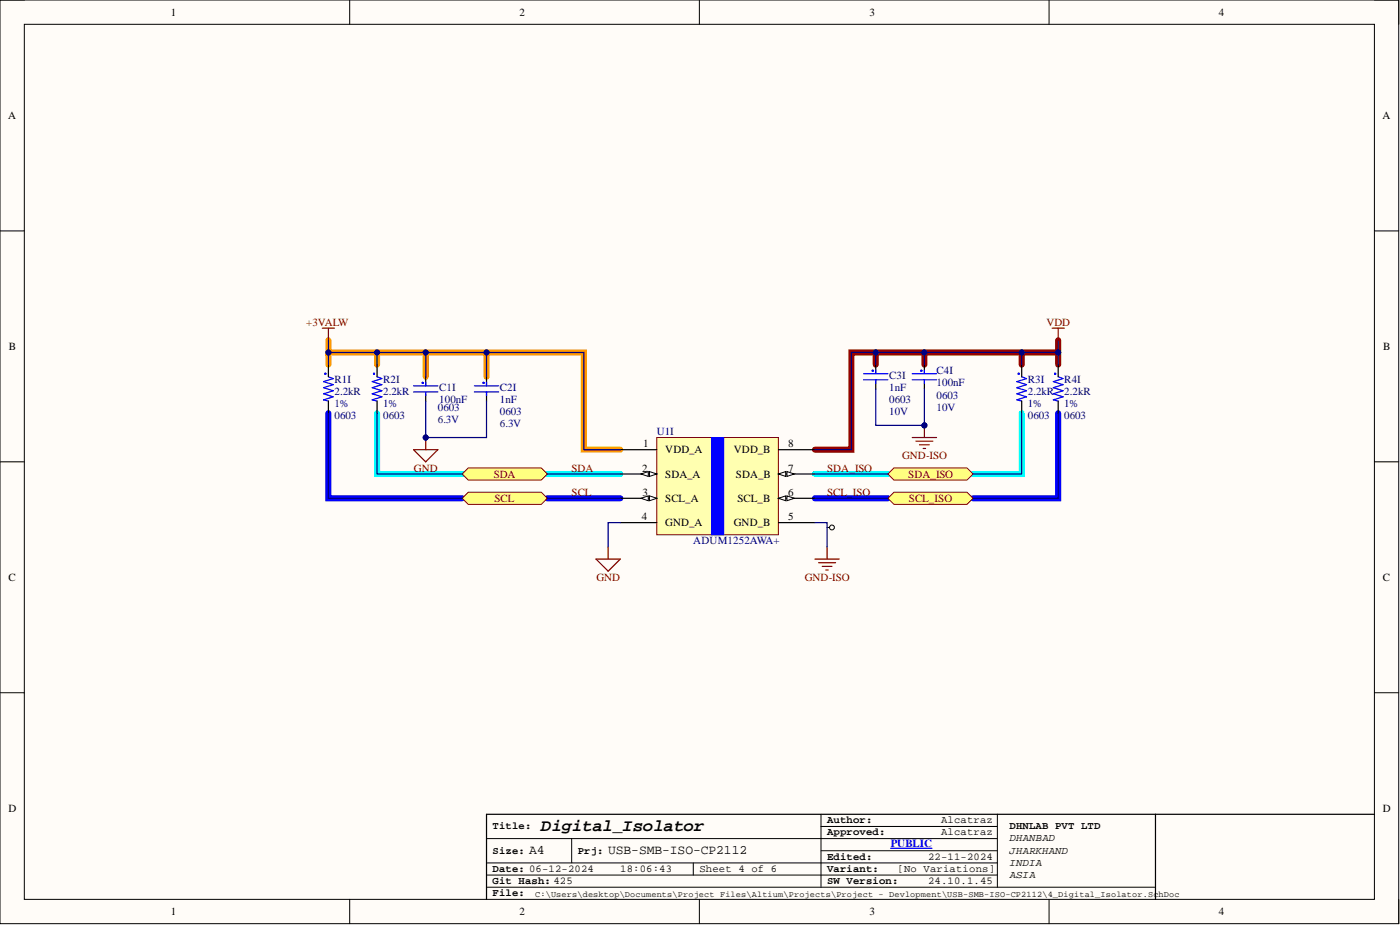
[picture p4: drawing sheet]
<svg xmlns="http://www.w3.org/2000/svg" width="292mm" height="193mm" viewBox="0 0 292 193" stroke-linecap="round" stroke-linejoin="round" font-family="sans-serif">
<path d="M0 0h291.8v192.7h-291.8z" fill-rule="evenodd" fill="#fffcf8"/>
<path d="M0 0h291.8v192.7h-291.8z" fill="none" stroke="#000" stroke-width=".21"/>
<path d="M5.1 5.1h281.7v182.5h-281.7z" fill-rule="evenodd" fill="#fffcf8"/>
<g fill="none" stroke="#000" stroke-width=".21">
<path d="M0 0h5.1M5.1 5.1h281.7v182.5h-281.7zM73 0v5.1M145.9 0v5.1M218.9 0v5.1M286.8 0h5v5.1M0 48.2h5.1M286.8 48.2h5M0 96.3h5.1M286.8 96.3h5M0 144.5h5.1M286.8 144.5h5"/>
<path d="M101.5 174.9h106.6M119.3 174.9v5.1M171.3 172.4h36.8M171.3 177.5h36.8M171.3 169.9v15.2M208.1 169.9v15.2M73 187.6v5.1M101.5 182.6h106.6M101.5 180h106.6M101.5 185.1h139.6M144.6 180v2.6M145.9 187.6v5.1"/>
<path d="M218.9 187.6v5.1M291.8 187.6v5.1"/>
</g>
<path d="M68.5 71v2.5h53.3v20.3h7.6M68.5 73.5v2.6M78.7 73.5v2.6M88.8 73.5v5.1M101.5 73.5v5.1" fill="none" stroke="#f90" stroke-width="1.3"/>
<path d="M78.7 86.2v12.7h17.7M114.2 98.9h15.2M170 98.9h15.3M213.2 86.2v12.7h-10.2" fill="none" stroke="#0ff" stroke-width="1.3"/>
<path d="M68.5 86.2v17.8h27.9M220.8 86.2v17.8h-17.8M114.2 104h15.2M170 104h15.3" fill="none" stroke="#00f" stroke-width="1.3"/>
<path d="M182.7 73.5v2.6M192.9 73.5v2.6M213.2 73.5v2.6M220.8 73.5h-43.2v20.3h-7.6M220.8 71v5.1" fill="none" stroke="#980000" stroke-width="1.3"/>
<path d="M241.1 169.9v17.7M286.8 169.9h-185.3v17.7" fill="none" stroke="#000" stroke-width=".25"/>
<path d="M185.8 177h8.7" fill="none" stroke="#00f" stroke-width=".25"/>
<path d="M137 91.3h25.4v20.3h-25.4z" fill-rule="evenodd" fill="#ffffb0"/>
<path d="M137 91.3h25.4v20.3h-25.4z" fill="none" stroke="#800000" stroke-width=".21"/>
<path d="M129.4 93.8h7.6M129.4 104h7.6" fill="none" stroke="#000" stroke-width=".25"/>
<path d="M135.5 103.4l1.5 .6-1.5 .5z" fill="#f8fcff"/>
<path d="M135.5 103.4l1.5 .6-1.5 .5z" fill="none" stroke="#000" stroke-width=".21"/>
<path d="M133.7 104l1.6-.6v1.1z" fill="#f8fcff"/>
<path d="M133.7 104l1.6-.6v1.1z" fill="none" stroke="#000" stroke-width=".21"/>
<path d="M129.4 98.9h7.6" fill="none" stroke="#000" stroke-width=".25"/>
<path d="M135.5 98.4l1.5 .5-1.5 .5z" fill="#f8fcff"/>
<path d="M135.5 98.4l1.5 .5-1.5 .5z" fill="none" stroke="#000" stroke-width=".21"/>
<path d="M133.7 98.9l1.6-.5v1z" fill="#f8fcff"/>
<path d="M133.7 98.9l1.6-.5v1z" fill="none" stroke="#000" stroke-width=".21"/>
<path d="M162.4 98.9h7.6M129.4 109h7.6" fill="none" stroke="#000" stroke-width=".25"/>
<path d="M162.4 98.9l1.5-.5v1z" fill="#f8fcff"/>
<path d="M162.4 98.9l1.5-.5v1z" fill="none" stroke="#000" stroke-width=".21"/>
<path d="M164.2 98.4l1.5 .5-1.5 .5z" fill="#f8fcff"/>
<path d="M164.2 98.4l1.5 .5-1.5 .5z" fill="none" stroke="#000" stroke-width=".21"/>
<path d="M162.4 104h7.6" fill="none" stroke="#000" stroke-width=".25"/>
<path d="M162.4 104l1.5-.6v1.1z" fill="#f8fcff"/>
<path d="M162.4 104l1.5-.6v1.1z" fill="none" stroke="#000" stroke-width=".21"/>
<path d="M164.2 103.4l1.5 .6-1.5 .5z" fill="#f8fcff"/>
<path d="M164.2 103.4l1.5 .6-1.5 .5z" fill="none" stroke="#000" stroke-width=".21"/>
<path d="M162.4 93.8h7.6M162.4 109h7.6" fill="none" stroke="#000" stroke-width=".25"/>
<path d="M148.5 91.3h2.5v20.3h-2.5z" fill-rule="evenodd" fill="#00f"/>
<path d="M148.5 91.3h2.5v20.3h-2.5z" fill="none" stroke="#00f" stroke-width=".21"/>
<path d="M67.2 68.5h2.6M68.5 68.5v2.5M86.3 93.8h5.1l-2.6 2.5zM88.8 91.3v2.5M124.3 116.6h5.1l-2.5 2.6zM126.9 114.1v2.5M170 116.6h5.1M170.8 117.4h3.5M171.5 118.2h2.1M172.3 118.9h.5M172.6 114.1v2.5" fill="none" stroke="#800000" stroke-width=".25"/>
<g fill="none" stroke="#000" stroke-width=".21">
<path d="M172.6 110h.5"/>
<circle cx="173.6" cy="110" r=".51"/>
</g>
<circle cx="88.8" cy="91.3" r=".51" fill="#000080"/>
<circle cx="88.8" cy="91.3" r=".51" fill="none" stroke="#000080" stroke-width=".21"/>
<path d="M190.3 91.3h5.1M191.1 92h3.5M191.9 92.8h2M192.6 93.6h.5M192.9 88.7v2.6" fill="none" stroke="#800000" stroke-width=".25"/>
<circle cx="192.9" cy="88.7" r=".51" fill="#000080"/>
<circle cx="192.9" cy="88.7" r=".51" fill="none" stroke="#000080" stroke-width=".21"/>
<path d="M96.4 104l1.3-1.3h15.2l1.3 1.3-1.3 1.2h-15.2z" fill-rule="evenodd" fill="#ffff80"/>
<path d="M96.4 104l1.3-1.3h15.2l1.3 1.3-1.3 1.2h-15.2z" fill="none" stroke="#800000" stroke-width=".21"/>
<path d="M96.4 98.9l1.3-1.3h15.2l1.3 1.3-1.3 1.3h-15.2z" fill-rule="evenodd" fill="#ffff80"/>
<path d="M96.4 98.9l1.3-1.3h15.2l1.3 1.3-1.3 1.3h-15.2z" fill="none" stroke="#800000" stroke-width=".21"/>
<path d="M185.3 104l1.2-1.3h15.2l1.3 1.3-1.3 1.2h-15.2z" fill-rule="evenodd" fill="#ffff80"/>
<path d="M185.3 104l1.2-1.3h15.2l1.3 1.3-1.3 1.2h-15.2z" fill="none" stroke="#800000" stroke-width=".21"/>
<path d="M185.3 98.9l1.2-1.3h15.2l1.3 1.3-1.3 1.3h-15.2z" fill-rule="evenodd" fill="#ffff80"/>
<path d="M185.3 98.9l1.2-1.3h15.2l1.3 1.3-1.3 1.3h-15.2z" fill="none" stroke="#800000" stroke-width=".21"/>
<g fill="none" stroke="#00f" stroke-width=".25">
<path d="M68.5 78.6l1 .4-2 .6 2 .6-2 .7 2 .6-2 .6 2 .7-2 .6 1 .3M78.7 78.6l1 .4-2 .6 2 .6-2 .7 2 .6-2 .6 2 .7-2 .6 1 .3M88.8 79.7v.8M101.5 79.7v.8M180.2 78h5.1M180.2 79.2h5.1M182 77.3l.2 .1zM182.7 77.2v.8M182.7 79.2v.8M190.3 78h5.1M190.3 79.2h5.1M192.2 77.3l.1 .1z"/>
<path d="M192.9 77.2v.8M192.9 79.2v.8M212.5 77.9l.1 .1zM213.2 78.6l1 .4-2 .6 2 .6-2 .7 2 .6-2 .6 2 .7-2 .6 1 .3M220.1 77.9l.1 .1zM220.8 78.6l1 .4-2 .6 2 .6-2 .7 2 .6-2 .6 2 .7-2 .6 1 .3M86.3 80.5h5.1M86.3 81.8h5.1M88.8 81.8v.7M99 80.5h5M99 81.8h5M101.5 81.8v.7"/>
<circle cx="67.9" cy="78" r=".1"/>
<circle cx="78" cy="78" r=".1"/>
<circle cx="88.2" cy="79.9" r=".1"/>
<circle cx="100.9" cy="79.9" r=".1"/>
</g>
<g fill="none" stroke="#000" stroke-width=".25">
<path d="M68.5 76.1v2.5M78.7 76.1v2.5M88.8 78.6v1.8M101.5 78.6v1.8M182.7 76.1v1.7M182.7 79.6v1.5M192.9 76.1v1.7M192.9 79.6v1.5M213.2 76.1v2.5M220.8 76.1v2.5M68.5 83.7v2.5M78.7 83.7v2.5"/>
<path d="M88.8 82.1v1.6M101.5 82.1v1.6M213.2 83.7v2.5M220.8 83.7v2.5"/>
</g>
<path d="M68.5 71v2.5h53.3v20.3h7.6M129.4 109h-2.5v5.1M170 109h2.6v5.1" fill="none" stroke="#000080" stroke-width=".25"/>
<circle cx="68.5" cy="73.5" r=".51" fill="#000080"/>
<circle cx="68.5" cy="73.5" r=".51" fill="none" stroke="#000080" stroke-width=".21"/>
<circle cx="78.7" cy="73.5" r=".51" fill="#000080"/>
<circle cx="78.7" cy="73.5" r=".51" fill="none" stroke="#000080" stroke-width=".21"/>
<circle cx="88.8" cy="73.5" r=".51" fill="#000080"/>
<circle cx="88.8" cy="73.5" r=".51" fill="none" stroke="#000080" stroke-width=".21"/>
<circle cx="101.5" cy="73.5" r=".51" fill="#000080"/>
<circle cx="101.5" cy="73.5" r=".51" fill="none" stroke="#000080" stroke-width=".21"/>
<path d="M101.5 83.7v7.6h-12.7" fill="none" stroke="#000080" stroke-width=".25"/>
<circle cx="88.8" cy="91.3" r=".51" fill="#000080"/>
<circle cx="88.8" cy="91.3" r=".51" fill="none" stroke="#000080" stroke-width=".21"/>
<path d="M182.7 81.1v7.6h10.2" fill="none" stroke="#000080" stroke-width=".25"/>
<circle cx="192.9" cy="88.7" r=".51" fill="#000080"/>
<circle cx="192.9" cy="88.7" r=".51" fill="none" stroke="#000080" stroke-width=".21"/>
<path d="M78.7 73.5v2.6M68.5 86.2v17.8h27.9M78.7 86.2v12.7h17.7M114.2 98.9h15.2M170 98.9h15.3M213.2 86.2v12.7h-10.2M220.8 86.2v17.8h-17.8M114.2 104h15.2M170 104h15.3" fill="none" stroke="#000080" stroke-width=".25"/>
<circle cx="78.7" cy="73.5" r=".51" fill="#000080"/>
<circle cx="78.7" cy="73.5" r=".51" fill="none" stroke="#000080" stroke-width=".21"/>
<path d="M68.5 73.5v2.6" fill="none" stroke="#000080" stroke-width=".25"/>
<circle cx="68.5" cy="73.5" r=".51" fill="#000080"/>
<circle cx="68.5" cy="73.5" r=".51" fill="none" stroke="#000080" stroke-width=".21"/>
<path d="M182.7 73.5v2.6" fill="none" stroke="#000080" stroke-width=".25"/>
<circle cx="182.7" cy="73.5" r=".51" fill="#000080"/>
<circle cx="182.7" cy="73.5" r=".51" fill="none" stroke="#000080" stroke-width=".21"/>
<path d="M192.9 81.1v7.6" fill="none" stroke="#000080" stroke-width=".25"/>
<circle cx="192.9" cy="88.7" r=".51" fill="#000080"/>
<circle cx="192.9" cy="88.7" r=".51" fill="none" stroke="#000080" stroke-width=".21"/>
<path d="M192.9 73.5v2.6" fill="none" stroke="#000080" stroke-width=".25"/>
<circle cx="192.9" cy="73.5" r=".51" fill="#000080"/>
<circle cx="192.9" cy="73.5" r=".51" fill="none" stroke="#000080" stroke-width=".21"/>
<path d="M213.2 73.5v2.6" fill="none" stroke="#000080" stroke-width=".25"/>
<circle cx="213.2" cy="73.5" r=".51" fill="#000080"/>
<circle cx="213.2" cy="73.5" r=".51" fill="none" stroke="#000080" stroke-width=".21"/>
<path d="M220.8 73.5v2.6" fill="none" stroke="#000080" stroke-width=".25"/>
<circle cx="220.8" cy="73.5" r=".51" fill="#000080"/>
<circle cx="220.8" cy="73.5" r=".51" fill="none" stroke="#000080" stroke-width=".21"/>
<path d="M220.8 71v2.5" fill="none" stroke="#000080" stroke-width=".25"/>
<circle cx="220.8" cy="73.5" r=".51" fill="#000080"/>
<circle cx="220.8" cy="73.5" r=".51" fill="none" stroke="#000080" stroke-width=".21"/>
<path d="M88.8 83.7v7.6" fill="none" stroke="#000080" stroke-width=".25"/>
<circle cx="88.8" cy="91.3" r=".51" fill="#000080"/>
<circle cx="88.8" cy="91.3" r=".51" fill="none" stroke="#000080" stroke-width=".21"/>
<path d="M88.8 73.5v5.1" fill="none" stroke="#000080" stroke-width=".25"/>
<circle cx="88.8" cy="73.5" r=".51" fill="#000080"/>
<circle cx="88.8" cy="73.5" r=".51" fill="none" stroke="#000080" stroke-width=".21"/>
<path d="M101.5 73.5v5.1" fill="none" stroke="#000080" stroke-width=".25"/>
<circle cx="101.5" cy="73.5" r=".51" fill="#000080"/>
<circle cx="101.5" cy="73.5" r=".51" fill="none" stroke="#000080" stroke-width=".21"/>
<path d="M219.5 68.5h2.5M220.8 68.5v2.5" fill="none" stroke="#800000" stroke-width=".25"/>
<path d="M220.8 73.5h-43.2v20.3h-7.6" fill="none" stroke="#000080" stroke-width=".25"/>
<circle cx="220.8" cy="73.5" r=".51" fill="#000080"/>
<circle cx="220.8" cy="73.5" r=".51" fill="none" stroke="#000080" stroke-width=".21"/>
<circle cx="213.2" cy="73.5" r=".51" fill="#000080"/>
<circle cx="213.2" cy="73.5" r=".51" fill="none" stroke="#000080" stroke-width=".21"/>
<circle cx="192.9" cy="73.5" r=".51" fill="#000080"/>
<circle cx="192.9" cy="73.5" r=".51" fill="none" stroke="#000080" stroke-width=".21"/>
<circle cx="182.7" cy="73.5" r=".51" fill="#000080"/>
<circle cx="182.7" cy="73.5" r=".51" fill="none" stroke="#000080" stroke-width=".21"/>
<text font-size="3.5" x="112.9" y="173.3">Digital_Isolator</text>
<g font-size="2.7">
<text x="110.4" y="178.2">A4</text>
<text x="126.9" y="178.2">USB-SMB-ISO-CP2112</text>
</g>
<g font-size="2.3">
<text x="35.6" y="3.3">1</text>
<text x="108.4" y="3.3">2</text>
<text x="181.4" y="3.3">3</text>
<text x="254.3" y="3.3">4</text>
<text x="1.7" y="24.8">A</text>
<text x="288.5" y="24.8">A</text>
<text x="1.9" y="73">B</text>
<text x="288.6" y="73">B</text>
<text x="134.2" y="93.3">1</text>
<text x="138.8" y="94.6">VDD_A</text>
<text x="153.1" y="94.6">VDD_B</text>
<text x="164.4" y="93.3">8</text>
<text x="134" y="98.4">2</text>
<text x="138.8" y="99.6">SDA_A</text>
<text x="153.5" y="99.6">SDA_B</text>
<text x="164.4" y="98.4">7</text>
<text x="134.1" y="103.4">3</text>
<text x="138.8" y="104.7">SCL_A</text>
<text x="153.9" y="104.7">SCL_B</text>
<text x="164.4" y="103.4">6</text>
<text x="133.9" y="108.5">4</text>
<text x="138.8" y="109.8">GND_A</text>
<text x="153.1" y="109.8">GND_B</text>
<text x="164.4" y="108.5">5</text>
<text x="1.8" y="121.2">C</text>
<text x="288.5" y="121.2">C</text>
<text x="1.8" y="169.4">D</text>
<text x="288.5" y="169.4">D</text>
<text x="35.6" y="190.9">1</text>
<text x="108.4" y="190.9">2</text>
<text x="181.4" y="190.9">3</text>
<text x="254.3" y="190.9">4</text>
</g>
<g font-size="2.3" fill="#800000">
<text x="63.9" y="68">+3VALW</text>
<text x="218.3" y="68">VDD</text>
<text x="188.2" y="95.8">GND-ISO</text>
<text x="86.4" y="98.4">GND</text>
<text x="103" y="99.6">SDA</text>
<text x="119.3" y="98.4">SDA</text>
<text x="172.6" y="98.4">SDA_ISO</text>
<text x="189.5" y="99.6">SDA_ISO</text>
<text x="103.2" y="104.7">SCL</text>
<text x="119.3" y="103.4">SCL</text>
<text x="172.6" y="103.4">SCL_ISO</text>
<text x="189.7" y="104.7">SCL_ISO</text>
<text x="124.4" y="121.2">GND</text>
<text x="167.9" y="121.2">GND-ISO</text>
</g>
<g font-size="2.3" fill="#000080">
<text x="69.8" y="82.4">2.2kR</text>
<text x="69.8" y="79.9">R1I</text>
<text x="79.9" y="82.4">2.2kR</text>
<text x="79.9" y="79.9">R2I</text>
<text x="91.6" y="81.6">C1I</text>
<text x="104.3" y="81.6">C2I</text>
<text x="185.5" y="81.6">1nF</text>
<text x="185.5" y="79">C3I</text>
<text x="195.4" y="80.6">100nF</text>
<text x="195.4" y="83.2">0603</text>
<text x="195.4" y="78.1">C4I</text>
<text x="214.4" y="82.4">2.2kR</text>
<text x="214.4" y="79.9">R3I</text>
<text x="222" y="82.4">2.2kR</text>
<text x="222" y="79.9">R4I</text>
<text x="69.8" y="84.9">1%</text>
<text x="69.8" y="87.5">0603</text>
<text x="79.9" y="84.9">1%</text>
<text x="79.9" y="87.5">0603</text>
<text x="91.4" y="88.2">6.3V</text>
<text x="91.4" y="85.7">0603</text>
<text x="91.6" y="84.1">100nF</text>
<text x="104.3" y="86.6">0603</text>
<text x="104.3" y="89.2">6.3V</text>
<text x="104.3" y="84.1">1nF</text>
<text x="185.5" y="84.1">0603</text>
<text x="185.5" y="86.6">10V</text>
<text x="195.4" y="85.7">10V</text>
<text x="214.4" y="84.9">1%</text>
<text x="214.4" y="87.5">0603</text>
<text x="222" y="84.9">1%</text>
<text x="222" y="87.5">0603</text>
<text x="137" y="90.8">U1I</text>
<text x="144.6" y="113.6">ADUM1252AWA+</text>
</g>
<text font-size="2.3" fill="#00f" x="185.8" y="176.7">PUBLIC</text>
<g font-size="2.2">
<text x="102.8" y="173">Title:</text>
<text x="172.6" y="171.7">Author:</text>
<text x="196.3" y="171.7">Alcatraz</text>
<text x="210.6" y="173">DHNLAB PVT LTD</text>
<text x="102.8" y="178.1">Size:</text>
<text x="120.5" y="178.1">Prj:</text>
<text x="172.6" y="174.3">Approved:</text>
<text x="172.6" y="179.3">Edited:</text>
<text x="193.6" y="179.3">22-11-2024</text>
<text x="196.3" y="174.3">Alcatraz</text>
<text x="210.6" y="175.5">DHANBAD</text>
<text x="210.6" y="178.1">JHARKHAND</text>
<text x="102.8" y="181.9">Date: 06-12-2024</text>
<text x="102.8" y="184.4">Git Hash: 425</text>
<text x="129.4" y="181.9">18:06:43</text>
<text x="145.9" y="181.9">Sheet 4 of 6</text>
<text x="172.6" y="184.4">SW Version:</text>
<text x="172.6" y="181.9">Variant:</text>
<text x="187.3" y="181.9">[No Variations]</text>
<text x="193.6" y="184.4">24.10.1.45</text>
<text x="210.6" y="180.6">INDIA</text>
<text x="210.6" y="183.1">ASIA</text>
<text x="102.8" y="186.9">File:</text>
</g>
<text font-size="1.8" x="111.7" y="187.1">C:\Users\desktop\Documents\Project Files\Altium\Projects\Project - Devlopment\USB-SMB-ISO-CP2112\4_Digital_Isolator.SchDoc</text>
</svg>
